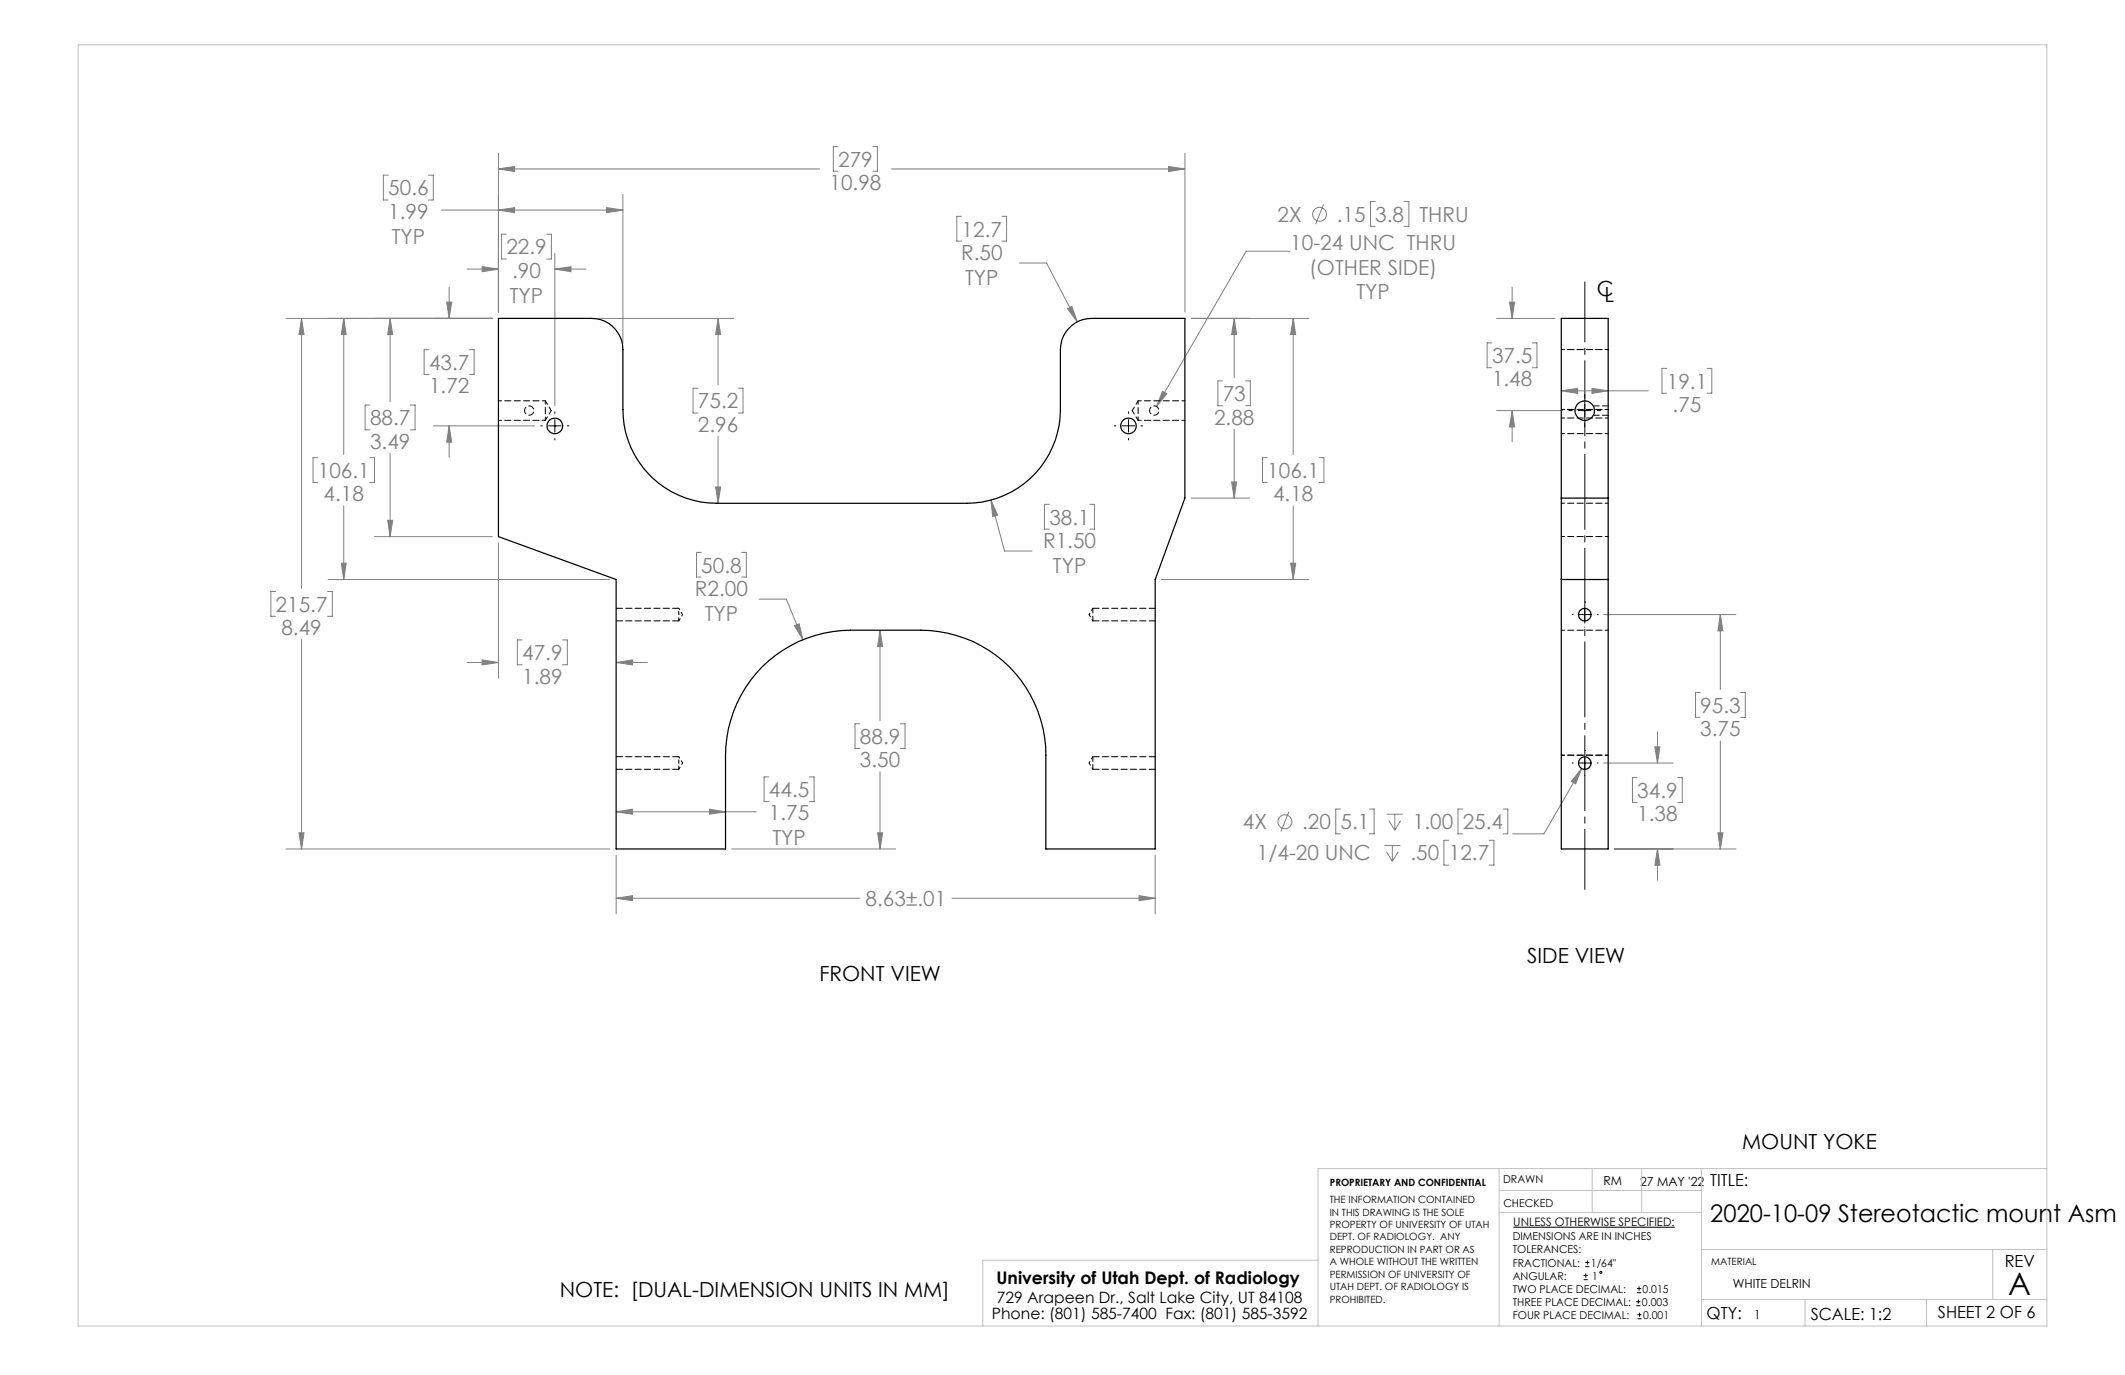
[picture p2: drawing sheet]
<svg xmlns="http://www.w3.org/2000/svg" width="432mm" height="279mm" viewBox="0 0 432 279" stroke-linecap="round" stroke-linejoin="round" font-family="sans-serif">
<g fill="none" stroke="#808080" stroke-width=".2">
<path d="M78.9 35.6h-1v5h1M87.1 35.6h1v5h-1M101.3 31.2v32.2M101.3 34.3h65.2M101.3 34.3l3.3-.5v1.1zM126.6 39.5v30.3M170.3 29.8h-1v5h1M177.3 29.8h1v5h-1M181.1 34.3h59.7M237.5 33.8l3.3 .5-3.3 .6zM240.8 31.2v32.2M89.7 42.7h36.9"/>
<path d="M91.3 58.3v6.4M94.9 54.7h6.4M98 54.2l3.3 .5-3.3 .5zM101.3 42.7l3.3-.5v1zM102.9 47.6h-1v5h1M111.1 47.6h.9v5h-.9M112.7 54.7l3.3-.5v1zM112.7 51.5v30.9M112.7 54.7h6.4M123.3 42.2l3.3 .5-3.3 .5zM195.4 44h-1v5h1M203.6 44h.9v5h-.9"/>
<path d="M207.1 53.4h5.6l6.2 12M262.1 51h-8.9l-18.2 31.6M269 41.5l-1.7 4M279.4 41h-.9v5h.9M285.3 41h1v5h-1M307.3 58.3v6.4M58.1 64.7h41.9M61.3 64.7l.5 3.3h-1.1zM61.3 64.7v54.8M69.8 64.7l.5 3.3h-.9zM69.8 64.7v27.7M79.3 64.7l.5 3.3h-1z"/>
<path d="M79.3 64.7v16.9M87.2 71h-1v5.1h1M90.8 61.4h1l-.5 3.3zM95.4 71h.9v5.1h-.9M121.5 64.7h27.6M141.8 78.9h-1v5h1M145.9 64.7l.5 3.3h-1zM145.9 64.7v13.5M150 78.9h1v5h-1M216.9 62.7l.9-.4 1.1 3.1zM236.2 79.5l.9 .5-2.1 2.6zM242 64.7h24"/>
<path d="M248.4 77.4h-.9v5h.9M250.8 64.7l.5 3.3h-1zM250.8 64.7v12.1M253.1 77.4h1v5h-1M262.8 64.7l.5 3.3h-1zM262.8 64.7v27.7M303.1 69.7h-.9v5h.9M304.1 64.7h11.9M306.7 61.4h1.1l-.5 3.3zM311.4 69.7h.9v5h-.9M317.3 79.4l3.3-.5v1zM317.3 79.4h17.6"/>
<path d="M323.5 78.9l3.3 .5-3.3 .5zM338.7 74.9h-1v5h1M346.9 74.9h.9v5h-.9M64.6 93h-1v5h1M75.1 93h1v5h-1M75.2 82.3h-1v5h1M79.3 92.1v16.9M83.4 82.3h.9v5h-.9M88.1 86.5h20.5M91.3 86.5l.5 3.4h-1zM91.3 86.5v6.4M145.4 99h1l-.5 3.3z"/>
<path d="M145.9 88.7v13.6M250.3 97.9h1l-.5 3.3zM250.8 87.2v14M257.5 93h-1v5h1M268 93h1v5h-1M304.1 83.4h13.4M307.3 83.4l.5 3.3h-1.1zM307.3 83.4v6.4M66.7 117.8h57.2M69.4 114.4h.9l-.5 3.4zM69.8 102.8v15M76.1 109h23.9"/>
<path d="M78.8 105.7h1l-.5 3.3zM101.3 110.3v27.5M142.5 112.3h-1v5h1M150.7 112.3h1v5h-1M201.4 101.6l1.3 3.1-1 .3zM201.4 101.6l2.7 10.4h5.6M213.2 102.5h-1v5h1M221.4 102.5h1v5h-1M236 117.8h30M242 101.2h12M262.3 114.4h1l-.5 3.4zM262.8 102.8v15"/>
<path d="M56 120.2h-1v5h1M61.3 130v42.5M66.6 120.2h.9v5h-.9M94.9 134.6h6.4M98 134.1l3.3 .5-3.3 .5zM106.1 130h-1v5.1h1M114.3 130h1v5.1h-1M125.2 134.6l3.3-.5v1zM125.2 134.6h6.4M154.2 121.7h5.6l3.4 8.3M161.4 127.1l1-.3 .8 3.2zM178.8 128.1l.6 3.3h-1.1z"/>
<path d="M178.8 128.1v18.3M325.8 124.9h26.9M349.6 124.9l.5 3.3h-1zM349.6 124.9v15.2M156.2 157.9h-.9v5h.9M164.4 157.9h1v5h-1M174.7 147.1h-1v5h1M178.8 156.8v15.7M183 147.1h.9v5h-.9M321.4 156.2l-7.7 13.2h-6.3M321.4 156.2l-1.2 3.1-.9-.5zM325.8 155h14.2"/>
<path d="M332.7 158h-1v5.1h1M336.3 151.8h1l-.5 3.2zM336.8 148.7v6.3M340.9 158h.9v5.1h-.9M345.5 140.7h-1v5.1h1M349.6 150.5v22M353.7 140.7h.9v5.1h-.9M58.1 172.5h65.8M60.7 169.2h1.1l-.5 3.3zM125.2 165l3.3-.6v1.1zM125.2 173.8v11.9M125.2 165h28.4"/>
<path d="M144.1 164.4l3.3 .6-3.3 .5zM148.7 172.5h33.3M178.3 169.2h1.1l-.6 3.3zM234.7 173.8v11.9M261.9 165l-1.6 4M272.4 164.4h-1v5h1M278.3 164.4h.9v5h-.9M281.3 171.8h3.3M281.7 173.1l1.2 1.9M281.8 165.5h3.2M282.2 166.8l1.2 1.9M282.9 171.8v3.2"/>
<path d="M283.4 165.5v3.2M284.1 173.1l-1.2 1.9M284.6 166.8l-1.2 1.9M294.4 170.7h-1v5.1h1M297.2 164.4h-.9v5h.9M302.6 170.7h1v5.1h-1M305.4 164.4h1v5h-1M328 172.5h24.7M336.8 172.5v6.4M336.8 172.5l.5 3.3h-1zM349.1 169.2h1l-.5 3.3zM125.2 182.5l3.3-.5v1z"/>
<path d="M125.2 182.5h49.5M193.5 182.5h41.2M231.5 182l3.2 .5-3.2 .5z"/>
<circle cx="268.1" cy="43.5" r="1.41"/>
<circle cx="261.1" cy="167" r="1.41"/>
</g>
<g fill="none" stroke="#000" stroke-width=".2">
<path d="M109.9 86.5h.3M111.5 86.5h2.5M112.7 83.7v.3M112.7 85.3v2.5M112.7 89.1v.3M115.3 86.5h.3M226.4 86.5h.4M228 86.5h2.6M229.3 83.7v.3M229.3 85.3v2.5M229.3 89.1v.3M231.8 86.5h.4"/>
<path d="M318.8 83.4h.7M320.7 83.4h2.6M322 80.2v.7M322 82.2v2.5M322 86v.7M324.6 83.4h.7M319.5 124.9h.1M320.7 124.9h2.6M322 122.3h.1M322 123.6v2.6M322 127.4v.1M324.6 124.9h.1"/>
<path d="M319.5 155h.1M320.7 155h2.6M322 152.5h.1M322 153.8v2.5M322 157.6h.1M324.6 155h.1M307.5 249.4h32.8M321.8 259.2h.8M322.1 257.4h.9M322.1 256.5h.9M322.2 258.8v.8M322.5 256.1v.9"/>
<path d="M321.8 260h.8M332.5 265.3h.8M332.5 264.5h.8M332.6 262.7h.9M332.6 261.8h.9M332.7 268h.9M332.7 267.2h.9M332.9 264.1v.8M333.1 261.4v.9M333.2 266.7v.9"/>
<circle cx="325.3" cy="258.6" r=".2"/>
</g>
<path d="M322 57.3v123.4" fill="none" stroke="#000" stroke-width=".2" stroke-dasharray="15.2 1.3 1.3 1.3" stroke-dashoffset="3.1"/>
<g fill="none" stroke="#c0c0c0" stroke-width=".2">
<path d="M15.9 9.1h400v260.4h-400zM304.6 237.5v32M323.5 237.5v8.9M333.6 237.5v8.9M345.8 237.5v32M415.9 237.5h-148.1v32M267.8 256.1h-68.1v13.4M304.6 246.4h41.2M304.6 241.9h41.2M345.8 253.9h70.1M404.9 253.9v10.2M345.8 264.1h70.1"/>
<path d="M366.8 264.1v5.4M391.5 264.1v5.4"/>
</g>
<path d="M61.3 64.7l.5 3.3h-1.1zM60.7 169.2h1.1l-.5 3.3zM101.3 34.3l3.3-.5v1.1zM237.5 33.8l3.3 .5-3.3 .6zM98 134.1l3.3 .5-3.3 .5zM125.2 134.6l3.3-.5v1zM125.2 182.5l3.3-.5v1zM231.5 182l3.2 .5-3.2 .5zM145.9 64.7l.5 3.3h-1zM145.4 99h1l-.5 3.3zM90.8 61.4h1l-.5 3.3zM91.3 86.5l.5 3.4h-1zM98 54.2l3.3 .5-3.3 .5zM112.7 54.7l3.3-.5v1zM79.3 64.7l.5 3.3h-1zM78.8 105.7h1l-.5 3.3zM250.8 64.7l.5 3.3h-1zM250.3 97.9h1l-.5 3.3zM101.3 42.7l3.3-.5v1zM123.3 42.2l3.3 .5-3.3 .5zM216.9 62.7l2 2.7-1.1-3.1zM201.4 101.6l.3 3.4 1-.3zM236.2 79.5l-1.2 3.1 2.1-2.6zM125.2 165l3.3-.6v1.1zM144.1 164.4l3.3 .6-3.3 .5zM262.8 64.7l.5 3.3h-1zM262.3 114.4h1l-.5 3.4zM69.8 64.7l.5 3.3h-.9zM69.4 114.4h.9l-.5 3.4zM178.8 128.1l.6 3.3h-1.1zM178.3 169.2h1.1l-.6 3.3zM161.4 127.1l1.8 2.9-.8-3.2zM336.8 172.5l.5 3.3h-1zM336.3 151.8h1l-.5 3.2zM349.1 169.2h1l-.5 3.3zM349.6 124.9l.5 3.3h-1zM321.4 156.2l-2.1 2.6 .9 .5zM317.3 79.4l3.3-.5v1zM323.5 78.9l3.3 .5-3.3 .5zM306.7 61.4h1.1l-.5 3.3zM307.3 83.4l.5 3.3h-1.1z" fill="#808080"/>
<g fill="none" stroke="#000" stroke-width=".25">
<path d="M101.3 64.7h18.9a6.3 6.3 0 0 1 6.4 6.3v12.2a19.1 19.1 0 0 0 19 19.1h50.8a19.1 19.1 0 0 0 19.1-19.1v-12.2a6.3 6.3 0 0 1 6.3-6.3h19v36.5l-6.1 16.6v54.7h-22.2v-19a25.4 25.4 0 0 0-25.4-25.4h-14.3a25.4 25.4 0 0 0-25.4 25.4v19h-22.2v-54.7l-23.9-8.8zM317.3 64.7h9.5v107.8h-9.5zM317.3 101.2h9.5M317.3 117.8h9.5"/>
<circle cx="112.7" cy="86.5" r="1.59"/>
<circle cx="229.3" cy="86.5" r="1.59"/>
<circle cx="322" cy="83.5" r="1.98"/>
<circle cx="322" cy="124.9" r="1.28"/>
<circle cx="322" cy="155.1" r="1.28"/>
</g>
<g fill="none" stroke="#000" stroke-width=".2" stroke-dasharray="1.3 .6" stroke-dashoffset=".6">
<path d="M326.8 71h-9.5M101.3 85.4h9.5M110.8 83.4v-2M110.8 85.4v-2M110.8 81.4h-9.5M231.3 81.4v4M231.3 85.4h9.5M240.8 81.4h-9.5M317.3 88.1h9.5M326.8 83.2h-9.5M326.8 84.9h-9.5M326.8 102.3h-9.5"/>
<path d="M326.8 109h-9.5M137.9 124.9v-1.3M137.9 126.2v-1.3M326.8 128.1h-9.5M137.9 155v-1.2M137.9 156.3v-1.3M326.8 153.5h-9.5"/>
</g>
<path d="M106.6 83.4a.95 .95 0 0 1 1.4-.8 .95 .95 0 0 1 .1 1.6 .95 .95 0 0 1-1.5-.7v-.1M233.6 83.4a.95 .95 0 0 1 1.4-.8 .95 .95 0 0 1 .1 1.6 .95 .95 0 0 1-1.5-.7v-.1" fill="none" stroke="#000" stroke-width=".2" stroke-dasharray="1.3 .6" stroke-dashoffset=".5"/>
<path d="M222.1 123.6v2.6M222.1 153.8v2.5" fill="none" stroke="#000" stroke-width=".2" stroke-dasharray="1.3 .6" stroke-dashoffset=".3"/>
<path d="M110.8 85.4l1.2-2M112 83.4l-1.2-2M230.1 83.4l1.2 2M231.3 81.4l-1.2 2" fill="none" stroke="#000" stroke-width=".2" stroke-dasharray="1.3 .6" stroke-dashoffset=".4"/>
<path d="M125.2 126.2h12.7M137.9 123.6h-12.7M222.1 126.2h12.7M234.8 123.6h-12.7M125.2 156.3h12.7M137.9 153.8h-12.7M222.1 156.3h12.7M234.8 153.8h-12.7" fill="none" stroke="#000" stroke-width=".2" stroke-dasharray="1.3 .6"/>
<path d="M137.9 126.2l.8-1.3M138.7 124.9l-.8-1.3M221.3 124.9l.8 1.3M222.1 123.6l-.8 1.3M137.9 156.3l.8-1.3M138.7 155l-.8-1.2M221.3 155l.8 1.3M222.1 153.8l-.8 1.2" fill="none" stroke="#000" stroke-width=".2" stroke-dasharray="1.3 .6" stroke-dashoffset=".7"/>
<path d="M323.8 84.4h3M326.8 82.5h-3" fill="none" stroke="#000" stroke-width=".2" stroke-dasharray="1.3 .6" stroke-dashoffset=".1"/>
<text font-size="6.3" x="408.1" y="263.1">A</text>
<text font-size="4.9" x="347.5" y="248.2">2020-10-09 Stereotactic mount Asm</text>
<g font-size="4.2" fill="#808080">
<text x="170.3" y="33.9">279</text>
<text x="78.9" y="39.7">50.6</text>
<text x="168.6" y="38.6">10.98</text>
<text x="78.9" y="44.5">1.99</text>
<text x="259.6" y="45.1">2X</text>
<text x="271.7" y="45.1">.15</text>
<text x="279.5" y="45.1">3.8</text>
<text x="288.4" y="45.1">THRU</text>
<text x="79.6" y="49.5">TYP</text>
<text x="102.9" y="51.7">22.9</text>
<text x="195.3" y="52.8">R.50</text>
<text x="195.4" y="48.1">12.7</text>
<text x="262.2" y="50.8">10-24 UNC THRU</text>
<text x="104.1" y="56.5">.90</text>
<text x="196.1" y="57.9">TYP</text>
<text x="266" y="55.8">(OTHER SIDE)</text>
<text x="103.6" y="61.5">TYP</text>
<text x="275.6" y="60.8">TYP</text>
<text x="87.2" y="75.1">43.7</text>
<text x="303.2" y="73.8">37.5</text>
<text x="87.2" y="79.9">1.72</text>
<text x="141.8" y="83">75.2</text>
<text x="248.5" y="81.5">73</text>
<text x="303.2" y="78.5">1.48</text>
<text x="338.7" y="79">19.1</text>
<text x="339.9" y="83.7">.75</text>
<text x="75.2" y="86.4">88.7</text>
<text x="141.8" y="87.7">2.96</text>
<text x="246.7" y="86.3">2.88</text>
<text x="75.2" y="91.1">3.49</text>
<text x="64.6" y="97.1">106.1</text>
<text x="65.8" y="101.8">4.18</text>
<text x="257.5" y="97.1">106.1</text>
<text x="258.7" y="101.8">4.18</text>
<text x="213.2" y="106.6">38.1</text>
<text x="211.9" y="111.3">R1.50</text>
<text x="142.5" y="116.3">50.8</text>
<text x="213.9" y="116.4">TYP</text>
<text x="56" y="124.3">215.7</text>
<text x="141.2" y="121.1">R2.00</text>
<text x="57.2" y="129">8.49</text>
<text x="143.2" y="126.1">TYP</text>
<text x="106.1" y="134.1">47.9</text>
<text x="106.1" y="138.9">1.89</text>
<text x="345.5" y="144.8">95.3</text>
<text x="345.5" y="149.6">3.75</text>
<text x="174.7" y="151.2">88.9</text>
<text x="174.7" y="155.9">3.50</text>
<text x="156.2" y="162">44.5</text>
<text x="156.2" y="166.7">1.75</text>
<text x="332.7" y="162.1">34.9</text>
<text x="332.7" y="166.9">1.38</text>
<text x="156.9" y="171.8">TYP</text>
<text x="252.6" y="168.5">4X</text>
<text x="264.6" y="168.5">.20</text>
<text x="272.4" y="168.5">5.1</text>
<text x="287.1" y="168.5">1.00</text>
<text x="297.2" y="168.5">25.4</text>
<text x="255.4" y="174.8">1/4-20 UNC</text>
<text x="286.6" y="174.8">.50</text>
<text x="294.4" y="174.8">12.7</text>
<text x="175.9" y="184.1">8.63±.01</text>
</g>
<g font-size="4.2">
<text x="324.5" y="60.2">C</text>
<text x="326" y="61.4">L</text>
<text x="310.3" y="195.7">SIDE VIEW</text>
<text x="166.5" y="199.3">FRONT VIEW</text>
<text x="354" y="233.6">MOUNT YOKE</text>
<text x="113.8" y="263.5">NOTE: [DUAL-DIMENSION UNITS IN MM]</text>
</g>
<text font-size="3.5" x="202.5" y="260.9">University of Utah Dept. of Radiology</text>
<g font-size="3.4">
<text x="347.5" y="240.9">TITLE:</text>
<text x="407.4" y="257.6">REV</text>
<text x="346.8" y="268.1">QTY:</text>
<text x="368" y="268.1">SCALE: 1:2</text>
<text x="393.8" y="267.9">SHEET 2 OF 6</text>
</g>
<g font-size="3.2">
<text x="201.5" y="268">Phone: (801) 585-7400 Fax: (801) 585-3592</text>
<text x="202.6" y="264.8">729 Arapeen Dr., Salt Lake City, UT 84108</text>
</g>
<g font-size="2.5">
<text x="325.8" y="240.8">RM</text>
<text x="333.3" y="240.9">27 MAY '22</text>
<text x="352.1" y="261.7">WHITE DELRIN</text>
<text x="356.5" y="268">1</text>
</g>
<text font-size="2.4" x="307.5" y="249.1">UNLESS OTHERWISE SPECIFIED:</text>
<g font-size="2.2">
<text x="305.4" y="240.4">DRAWN</text>
<text x="305.5" y="245.3">CHECKED</text>
<text x="307.4" y="252.1">DIMENSIONS ARE IN INCHES</text>
<text x="307.4" y="254.7">TOLERANCES:</text>
<text x="307.4" y="257.4">FRACTIONAL:</text>
<text x="323.3" y="257.4">1/64&quot;</text>
<text x="307.4" y="262.7">TWO PLACE DECIMAL:</text>
<text x="307.4" y="260">ANGULAR:</text>
<text x="323.5" y="260">1</text>
<text x="333.8" y="262.7">0.015</text>
<text x="307.4" y="265.3">THREE PLACE DECIMAL:</text>
<text x="307.4" y="268">FOUR PLACE DECIMAL:</text>
<text x="333.6" y="265.3">0.003</text>
<text x="333.9" y="268">0.001</text>
</g>
<g font-size="2">
<text x="270.2" y="244.5">THE INFORMATION CONTAINED</text>
<text x="270.2" y="241.1">PROPRIETARY AND CONFIDENTIAL</text>
<text x="270.2" y="247">IN THIS DRAWING IS THE SOLE</text>
<text x="270.2" y="249.5">PROPERTY OF UNIVERSITY OF UTAH</text>
<text x="270.2" y="252.1">DEPT. OF RADIOLOGY. ANY</text>
<text x="270.2" y="254.6">REPRODUCTION IN PART OR AS</text>
<text x="270.2" y="257.1">A WHOLE WITHOUT THE WRITTEN</text>
<text x="347.7" y="257.1">MATERIAL</text>
<text x="270.2" y="259.6">PERMISSION OF UNIVERSITY OF</text>
<text x="270.2" y="262.1">UTAH DEPT. OF RADIOLOGY IS</text>
<text x="270.2" y="264.7">PROHIBITED.</text>
</g>
</svg>
